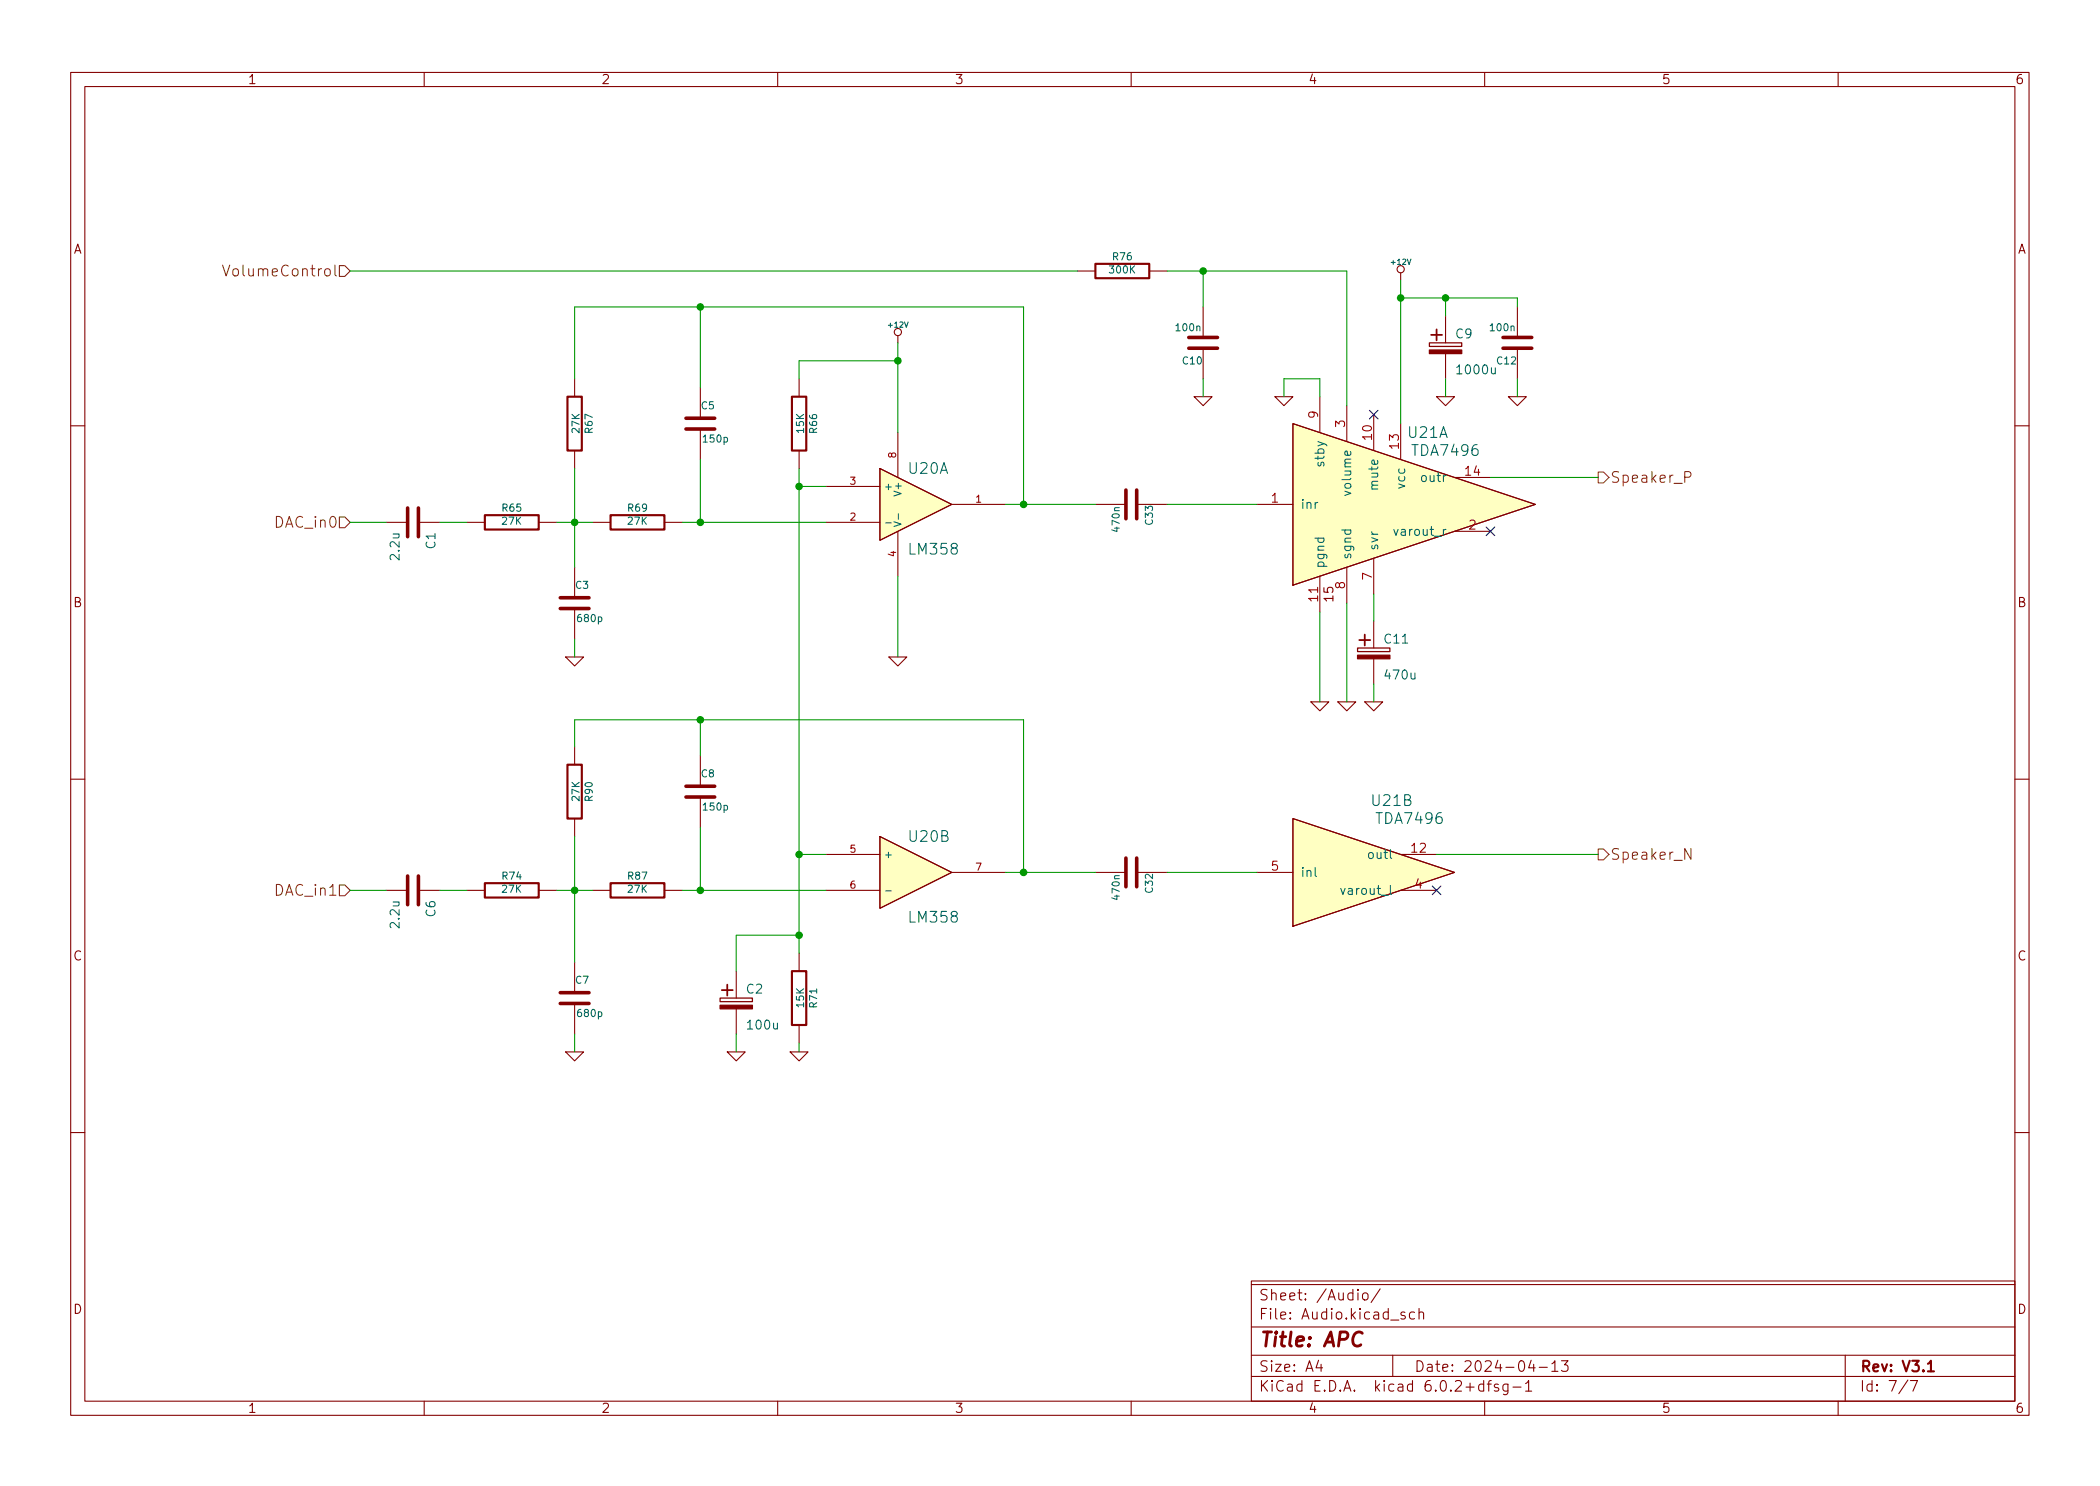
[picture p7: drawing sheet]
<svg xmlns="http://www.w3.org/2000/svg" width="297mm" height="210mm" viewBox="0 0 297 210" stroke-linecap="round" stroke-linejoin="round" font-family="sans-serif">
<g fill="none" stroke="#840000" stroke-width=".15">
<path d="M10 10.2h277v190.1h-277zM12 12.2h273v186.1h-273zM60 10.2v2M110 10.2v2M160 10.2v2M210 10.2v2M260 10.2v2M152.4 38.3h2.5M162.6 38.3h2.5M198.1 38.6v1M81.3 53.6v2.5M99.1 54.9v4.3"/>
<path d="M113 53.6v2.5M127 47.5v1M168.9 56.1h2.5l-1.2 1.3zM170.2 43.4v4.3M170.2 49.3v4.3M180.3 56.1h2.6l-1.3 1.3zM182.9 59.9l34.3 11.5-34.3 11.4zM186.7 56.1v5.1M190.5 57.4v5.1M194.3 58.7v5M198.1 59.9v5.1M203.2 56.1h2.5l-1.2 1.3z"/>
<path d="M204.5 44.7v3.8M204.5 49.8v3.8M213.4 56.1h2.5l-1.3 1.3zM214.6 43.4v4.3M214.6 49.3v4.3M10 60.2h2M54.6 73.9h2.8M59.4 73.9h2.8M66 73.9h2.6M76.2 73.9h2.5M81.3 63.7v2.6M83.8 73.9h2.6"/>
<path d="M94 73.9h2.5M99.1 60.7v4.3M113 63.7v2.6M116.8 73.9h7.7M116.8 68.8h7.7M124.5 66.3l10.1 5.1-10.1 5zM127 61.2v6.4M127 75.2v6.3M134.6 71.4h7.6M154.9 71.4h4.4M160.8 71.4h4.3M177.8 71.4h5.1"/>
<path d="M194.3 79v5.1M205.7 67.6h5.1M205.7 75.2h5.1M285 60.2h2M80 93h2.5l-1.2 1.2zM81.3 80.3v4.3M81.3 86.1v4.3M125.7 93h2.6l-1.3 1.2zM185.4 99.3h2.6l-1.3 1.3zM186.7 81.5v5.1M189.2 99.3h2.6l-1.3 1.3zM190.5 80.3v5"/>
<path d="M193 99.3h2.6l-1.3 1.3zM194.3 87.9v3.8M194.3 93v3.8M10 110.2h2M81.3 105.7v2.5M81.3 115.8v2.6M99.1 106.9v4.3M99.1 112.8v4.3M124.5 118.4l10.1 5-10.1 5.1zM182.9 115.8l22.8 7.6-22.8 7.7zM285 110.2h2M54.6 126h2.8"/>
<path d="M59.4 126h2.8M66 126h2.6M76.2 126h2.5M81.3 136.1v4.4M83.8 126h2.6M94 126h2.5M104.1 137.4v3.8M113 134.9v2.5M116.8 120.9h7.7M116.8 126h7.7M134.6 123.4h7.6M154.9 123.4h4.4"/>
<path d="M160.8 123.4h4.3M177.8 123.4h5.1M198.1 120.9h5.1M198.1 126h5.1M80 148.8h2.5l-1.2 1.3zM81.3 142v4.3M102.9 148.8h2.5l-1.3 1.3zM104.1 142.5v3.8M111.8 148.8h2.5l-1.3 1.3zM113 145v2.6M10 160.2h2M285 160.2h2"/>
<path d="M60 198.3v2M110 198.3v2M160 198.3v2M177 181.2h108v17.1h-108zM177 194.8h108M177 191.8h108M177 187.8h108M177 181.8h108M186.5 192.5l-.4 1h1M186.9 193v1M192.1 182.4l-.1 .1 .1 .1v-.1v-.1v.2M192.1 182.9v1"/>
<path d="M192.8 183.1a.41 .41 0 0 1 .4-.2 .41 .41 0 0 1 .3 .3v.4a.41 .41 0 0 1-.4 .3 .41 .41 0 0 1-.4-.3zM195.2 182.4l-1.3 1.9M197 191.8v3M198.7 185.7l-.3-.1-.3 .2 .1 .3 .5 .1 .1 .1-.1 .3h-.1h-.5M200.1 185.7l-.5-.1-.2 .3v.4l.1 .3h.1h.5M200.7 185.8a.37 .37 0 0 1 .7 0v.8M200.7 185.1v1.5M209.9 195.9l-.5-.1-.3 .3v.4l.2 .3h.1h.5M209.9 195.3v1.5M210 198.3v2M210.4 195.8h.5M210.9 195.3l-.3 .1v.1v1.3"/>
<path d="M211.9 195.9l-.3-.1-.2 .2v.3l.5 .1 .1 .1-.1 .3h-.1h-.4M213.3 195.8v1.2a.41 .41 0 0 1-.7 .3M213.3 195.9l-.4-.1-.3 .3v.4l.1 .3h.2h.4M214 196.3h1.1M215.8 195.8l.4-.5v1.5M215.8 196.8h.8M216.6 192.5l-.4 1h.9M216.9 193v1M217.7 193.5h1.2M219.5 193l.4-.5v1.5M219.5 194h.9M220.9 192.5h.9l-.5 .6a.41 .41 0 0 1 .5 .3v.3l-.2 .3h-.5l-.2-.1"/>
<path d="M260 198.3v2M261 191.8v6.5M269.9 195.3l-1.3 1.9M270.2 195.3h1l-.6 1.5"/>
<circle cx="198.1" cy="38.1" r=".51"/>
<circle cx="127" cy="47" r=".51"/>
</g>
<path d="M154.9 37.3h7.7v2.1h-7.7zM80.3 56.1h2v7.6h-2zM112 56.1h2v7.6h-2zM68.6 72.9h7.6v2h-7.6zM86.4 72.9h7.6v2h-7.6zM80.3 108.2h2v7.6h-2zM68.6 125h7.6v2h-7.6zM86.4 125h7.6v2h-7.6zM112 137.4h2v7.6h-2zM272.7 193l.4-.5v1.5M272.7 194h.9" fill="none" stroke="#840000" stroke-width=".3"/>
<path d="M192.7 188.7a.8 .8 0 0 0-.9-.2 .8 .8 0 0 0-.4 .8 .76 .76 0 0 0 .1 .9 .76 .76 0 0 0 .9 .2l.1-.1" fill="none" stroke="#840000" stroke-width=".4"/>
<g fill="none" stroke="#840000" stroke-width=".51">
<path d="M97 59.2h4.1M168.1 47.7h4.1M168.1 49.3h4.1M212.6 47.7h4.1M212.6 49.3h4.1M57.7 71.9v4M59.2 71.9v4M97 60.7h4.1M159.3 69.3v4.1M160.8 69.3v4.1M79.2 86.1h4.1M79.2 84.6h4.1"/>
<path d="M97 112.8h4.1M97 111.2h4.1M57.7 123.9v4.1M59.2 123.9v4.1M159.3 121.4v4.1M160.8 121.4v4.1M79.2 142h4.1M79.2 140.5h4.1"/>
</g>
<g fill="#840000" stroke="#840000" stroke-width=".18">
<path d="M192 92.7h4.6v.5h-4.6z"/>
<path d="M101.9 142.2h4.5v.5h-4.5z"/>
<path d="M202.2 49.5h4.6v.5h-4.6z"/>
</g>
<path d="M202.2 48.5h4.6v.5h-4.6zM192 91.7h4.6v.5h-4.6zM101.9 141.2h4.5v.5h-4.5z" fill="none" stroke="#840000" stroke-width=".18"/>
<g fill="#ffffc2" stroke="#ffffc2" stroke-width=".14">
<path d="M124.5 66.3l10.1 5.1-10.1 5z"/>
<path d="M124.5 118.4l10.1 5-10.1 5.1z"/>
<path d="M182.9 115.8l22.8 7.6-22.8 7.7z"/>
<path d="M182.9 59.9l34.3 11.5-34.3 11.4z"/>
</g>
<path d="M125.3 74h.8M126.4 73.8l1.1 .4-1.1 .3M127.1 72.7v.8M125.3 126.1h.8M186 122.7v1.1l.2 .2" fill="none" stroke="#006464" stroke-width=".15"/>
<path d="M31.5 37.5l.5 1.5 .5-1.5M47.4 37.5v1.3l.2 .2M48 37.6h.8l.7 .7-.7 .8h-.8zM48 73.1h.8l.7 .8-.7 .8h-.8zM226.1 66.8h.7l.8 .8-.8 .7h-.7zM238.3 67.5h.6a.41 .41 0 0 0 .3-.4 .41 .41 0 0 0-.3-.4h-.6v1.5M48 125.2h.8l.7 .8-.7 .7h-.8zM226.1 120.1h.7l.8 .8-.8 .8h-.7zM239.2 120.1v1.5l-.9-1.5v1.5" fill="none" stroke="#725600" stroke-width=".15"/>
<g fill="none" stroke="#009600" stroke-width=".15">
<path d="M49.5 38.3h102.9M165.1 38.3h25.4v19.1M170.2 38.3v5.1M198.1 39.6v20.3M81.3 53.6v-10.2h63.5v28M99.1 43.4v11.5M127 51h-14v2.6M127 48.5v12.7M170.2 53.6v2.5M181.6 56.1v-2.5h5.1v2.5M198.1 42.2h16.5v1.2M204.5 42.2v2.5"/>
<path d="M204.5 53.6v2.5M214.6 53.6v2.5M49.5 73.9h5.1M62.2 73.9h3.8M78.7 73.9h5.1M81.3 66.3v14M96.5 73.9h20.3M99.1 65v8.9M113 68.8h3.8M113 66.3v68.6M142.2 71.4h12.7M165.1 71.4h12.7"/>
<path d="M210.8 67.6h15.3M81.3 90.4v2.6M127 81.5v11.5M186.7 86.6v12.7M190.5 85.3v14M194.3 84.1v3.8M194.3 96.8v2.5M81.3 105.7v-3.9h63.5v21.6M81.3 118.4v17.7M99.1 101.8v5.1M99.1 117.1v8.9M49.5 126h5.1"/>
<path d="M62.2 126h3.8M78.7 126h5.1M96.5 126h20.3M113 132.3h-8.9v5.1M113 120.9h3.8M142.2 123.4h12.7M165.1 123.4h12.7M203.2 120.9h22.9M81.3 146.3v2.5M104.1 146.3v2.5M113 147.6v1.2"/>
</g>
<path d="M193.7 58.1l1.2 1.2M194.9 58.1l-1.2 1.2M210.2 74.6l1.2 1.2M211.4 74.6l-1.2 1.2M202.6 125.4l1.2 1.2M203.8 125.4l-1.2 1.2" fill="none" stroke="#000084" stroke-width=".15"/>
<g fill="#009600" stroke="#009600" stroke-width=".15">
<circle cx="144.8" cy="71.4" r=".46"/>
<circle cx="198.1" cy="42.2" r=".46"/>
<circle cx="204.5" cy="42.2" r=".46"/>
<circle cx="170.2" cy="38.3" r=".46"/>
<circle cx="113" cy="120.9" r=".46"/>
<circle cx="144.8" cy="123.4" r=".46"/>
<circle cx="81.3" cy="126" r=".46"/>
<circle cx="113" cy="132.3" r=".46"/>
<circle cx="99.1" cy="126" r=".46"/>
<circle cx="99.1" cy="73.9" r=".46"/>
<circle cx="113" cy="68.8" r=".46"/>
<circle cx="127" cy="51" r=".46"/>
<circle cx="99.1" cy="101.8" r=".46"/>
<circle cx="81.3" cy="73.9" r=".46"/>
<circle cx="99.1" cy="43.4" r=".46"/>
</g>
<g font-size="2.8" fill="#840000">
<text x="202.4" y="48.3">+</text>
<text x="192.2" y="91.4">+</text>
<text x="102" y="141">+</text>
<text x="178" y="190.6">Title: APC</text>
</g>
<g font-size="2.1" fill="#725600">
<text x="32.7" y="39.1">VolumeControl</text>
<text x="227.7" y="68.3">Speaker_P</text>
<text x="39" y="74.7">DAC_in0</text>
<text x="227.7" y="121.7">Speaker_N</text>
<text x="39" y="126.7">DAC_in1</text>
</g>
<g font-size="2.1" fill="#006464">
<text x="199.2" y="62">U21A</text>
<text x="199.9" y="64.5">TDA7496</text>
<text x="128.6" y="67.1">U20A</text>
<text x="128.7" y="78.5">LM358</text>
<text x="128.7" y="119.1">U20B</text>
<text x="194.1" y="114">U21B</text>
<text x="194.8" y="116.6">TDA7496</text>
<text x="128.7" y="130.6">LM358</text>
</g>
<g font-size="2.1" fill="#840000">
<text x="178" y="184">Sheet: /Audio/</text>
<text x="178" y="186.7">File: Audio.kicad_sch</text>
<text x="178" y="196.9">KiCad E.D.A. kicad 6.0.2+dfsg-1</text>
<text x="178" y="194.1">Size: A4</text>
<text x="200" y="194.1">Date: 2024-04-13</text>
<text x="263" y="194.1">Rev: V3.1</text>
<text x="263" y="196.9">Id: 7/7</text>
</g>
<g font-size="1.8" fill="#840000">
<text x="35" y="11.9">1</text>
<text x="85" y="11.9">2</text>
<text x="135" y="11.9">3</text>
<text x="185" y="11.9">4</text>
<text x="235" y="11.9">5</text>
<text x="285" y="11.9">6</text>
<text x="10.3" y="35.9">A</text>
<text x="285.3" y="35.9">A</text>
<text x="10.3" y="85.9">B</text>
<text x="188.6" y="85.1" transform="rotate(-90 188.6 85.1)">15</text>
<text x="285.3" y="85.9">B</text>
<text x="10.3" y="135.9">C</text>
<text x="285.3" y="135.9">C</text>
<text x="10.3" y="185.9">D</text>
<text x="285.3" y="185.9">D</text>
<text x="35" y="199.9">1</text>
<text x="85" y="199.9">2</text>
<text x="135" y="199.9">3</text>
<text x="185" y="199.9">4</text>
<text x="235" y="199.9">5</text>
<text x="285" y="199.9">6</text>
</g>
<g font-size="1.8" fill="#006464">
<text x="205.9" y="47.9">C9</text>
<text x="206.3" y="53">1000u</text>
<text x="187.3" y="65.9" transform="rotate(-90 187.3 65.9)">stby</text>
<text x="191.1" y="69.7" transform="rotate(-90 191.1 69.7)">volume</text>
<text x="194.9" y="69" transform="rotate(-90 194.9 69)">mute</text>
<text x="198.8" y="69" transform="rotate(-90 198.8 69)">vcc</text>
<text x="201.3" y="68.2">outr</text>
<text x="61.6" y="77.6" transform="rotate(-90 61.6 77.6)">C1</text>
<text x="183.9" y="72">inr</text>
<text x="194.9" y="78" transform="rotate(-90 194.9 78)">svr</text>
<text x="197.6" y="75.8">varout_r</text>
<text x="56.5" y="79.1" transform="rotate(-90 56.5 79.1)">2.2u</text>
<text x="187.3" y="80.5" transform="rotate(-90 187.3 80.5)">pgnd</text>
<text x="191.1" y="79.2" transform="rotate(-90 191.1 79.2)">sgnd</text>
<text x="195.9" y="91.1">C11</text>
<text x="196" y="96.1">470u</text>
<text x="183.9" y="124.1">inl</text>
<text x="193.9" y="121.5">outl</text>
<text x="56.5" y="131.2" transform="rotate(-90 56.5 131.2)">2.2u</text>
<text x="61.6" y="129.7" transform="rotate(-90 61.6 129.7)">C6</text>
<text x="190.2" y="126.6">varout_l</text>
<text x="105.6" y="140.6">C2</text>
<text x="105.9" y="145.7">100u</text>
</g>
<g font-size="1.8" fill="#a90000">
<text x="186.4" y="59.2" transform="rotate(-90 186.4 59.2)">9</text>
<text x="190.2" y="60.4" transform="rotate(-90 190.2 60.4)">3</text>
<text x="194.1" y="62.2" transform="rotate(-90 194.1 62.2)">10</text>
<text x="197.9" y="63.5" transform="rotate(-90 197.9 63.5)">13</text>
<text x="179.8" y="71.1">1</text>
<text x="207.3" y="67.3">14</text>
<text x="207.8" y="74.9">2</text>
<text x="190.2" y="83.3" transform="rotate(-90 190.2 83.3)">8</text>
<text x="194.1" y="82" transform="rotate(-90 194.1 82)">7</text>
<text x="186.4" y="85.1" transform="rotate(-90 186.4 85.1)">11</text>
<text x="179.8" y="123.2">5</text>
<text x="199.7" y="120.6">12</text>
<text x="200.2" y="125.7">4</text>
</g>
<g font-size="1.4" fill="#006464">
<text x="157" y="38.7">300K</text>
<text x="157.5" y="36.8">R76</text>
<text x="166.4" y="46.9">100n</text>
<text x="210.9" y="46.9">100n</text>
<text x="167.3" y="51.6">C10</text>
<text x="211.8" y="51.6">C12</text>
<text x="99.2" y="57.9">C5</text>
<text x="82" y="61.2" transform="rotate(-90 82 61.2)">27K</text>
<text x="83.8" y="61.2" transform="rotate(-90 83.8 61.2)">R67</text>
<text x="99.6" y="62.6">150p</text>
<text x="113.7" y="61.2" transform="rotate(-90 113.7 61.2)">15K</text>
<text x="115.6" y="61.2" transform="rotate(-90 115.6 61.2)">R66</text>
<text x="125" y="69.3">+</text>
<text x="127.5" y="69.8" transform="rotate(-90 127.5 69.8)">V+</text>
<text x="71.1" y="74.2">27K</text>
<text x="71.1" y="72.4">R65</text>
<text x="88.8" y="74.2">27K</text>
<text x="88.9" y="72.4">R69</text>
<text x="158.4" y="75.1" transform="rotate(-90 158.4 75.1)">470n</text>
<text x="163.1" y="74.2" transform="rotate(-90 163.1 74.2)">C33</text>
<text x="81.4" y="83.3">C3</text>
<text x="81.8" y="88">680p</text>
<text x="82" y="113.3" transform="rotate(-90 82 113.3)">27K</text>
<text x="83.8" y="113.3" transform="rotate(-90 83.8 113.3)">R90</text>
<text x="99.2" y="110">C8</text>
<text x="99.6" y="114.7">150p</text>
<text x="71.1" y="124.5">R74</text>
<text x="88.9" y="124.5">R87</text>
<text x="125" y="121.4">+</text>
<text x="71.1" y="126.3">27K</text>
<text x="88.8" y="126.3">27K</text>
<text x="158.4" y="127.2" transform="rotate(-90 158.4 127.2)">470n</text>
<text x="163.1" y="126.3" transform="rotate(-90 163.1 126.3)">C32</text>
<text x="81.4" y="139.2">C7</text>
<text x="81.8" y="143.9">680p</text>
<text x="113.7" y="142.5" transform="rotate(-90 113.7 142.5)">15K</text>
<text x="115.6" y="142.5" transform="rotate(-90 115.6 142.5)">R71</text>
</g>
<g font-size="1.4" fill="#a90000">
<text x="126.7" y="64.8" transform="rotate(-90 126.7 64.8)">8</text>
<text x="120.3" y="68.6">3</text>
<text x="138" y="71.1">1</text>
<text x="120.3" y="73.7">2</text>
<text x="126.7" y="78.7" transform="rotate(-90 126.7 78.7)">4</text>
<text x="120.3" y="120.6">5</text>
<text x="120.3" y="125.7">6</text>
<text x="138" y="123.2">7</text>
</g>
<g font-size="1.1" fill="#006464">
<text x="196.9" y="37.5">+12V</text>
<text x="125.7" y="46.3">+12V</text>
</g>
</svg>
